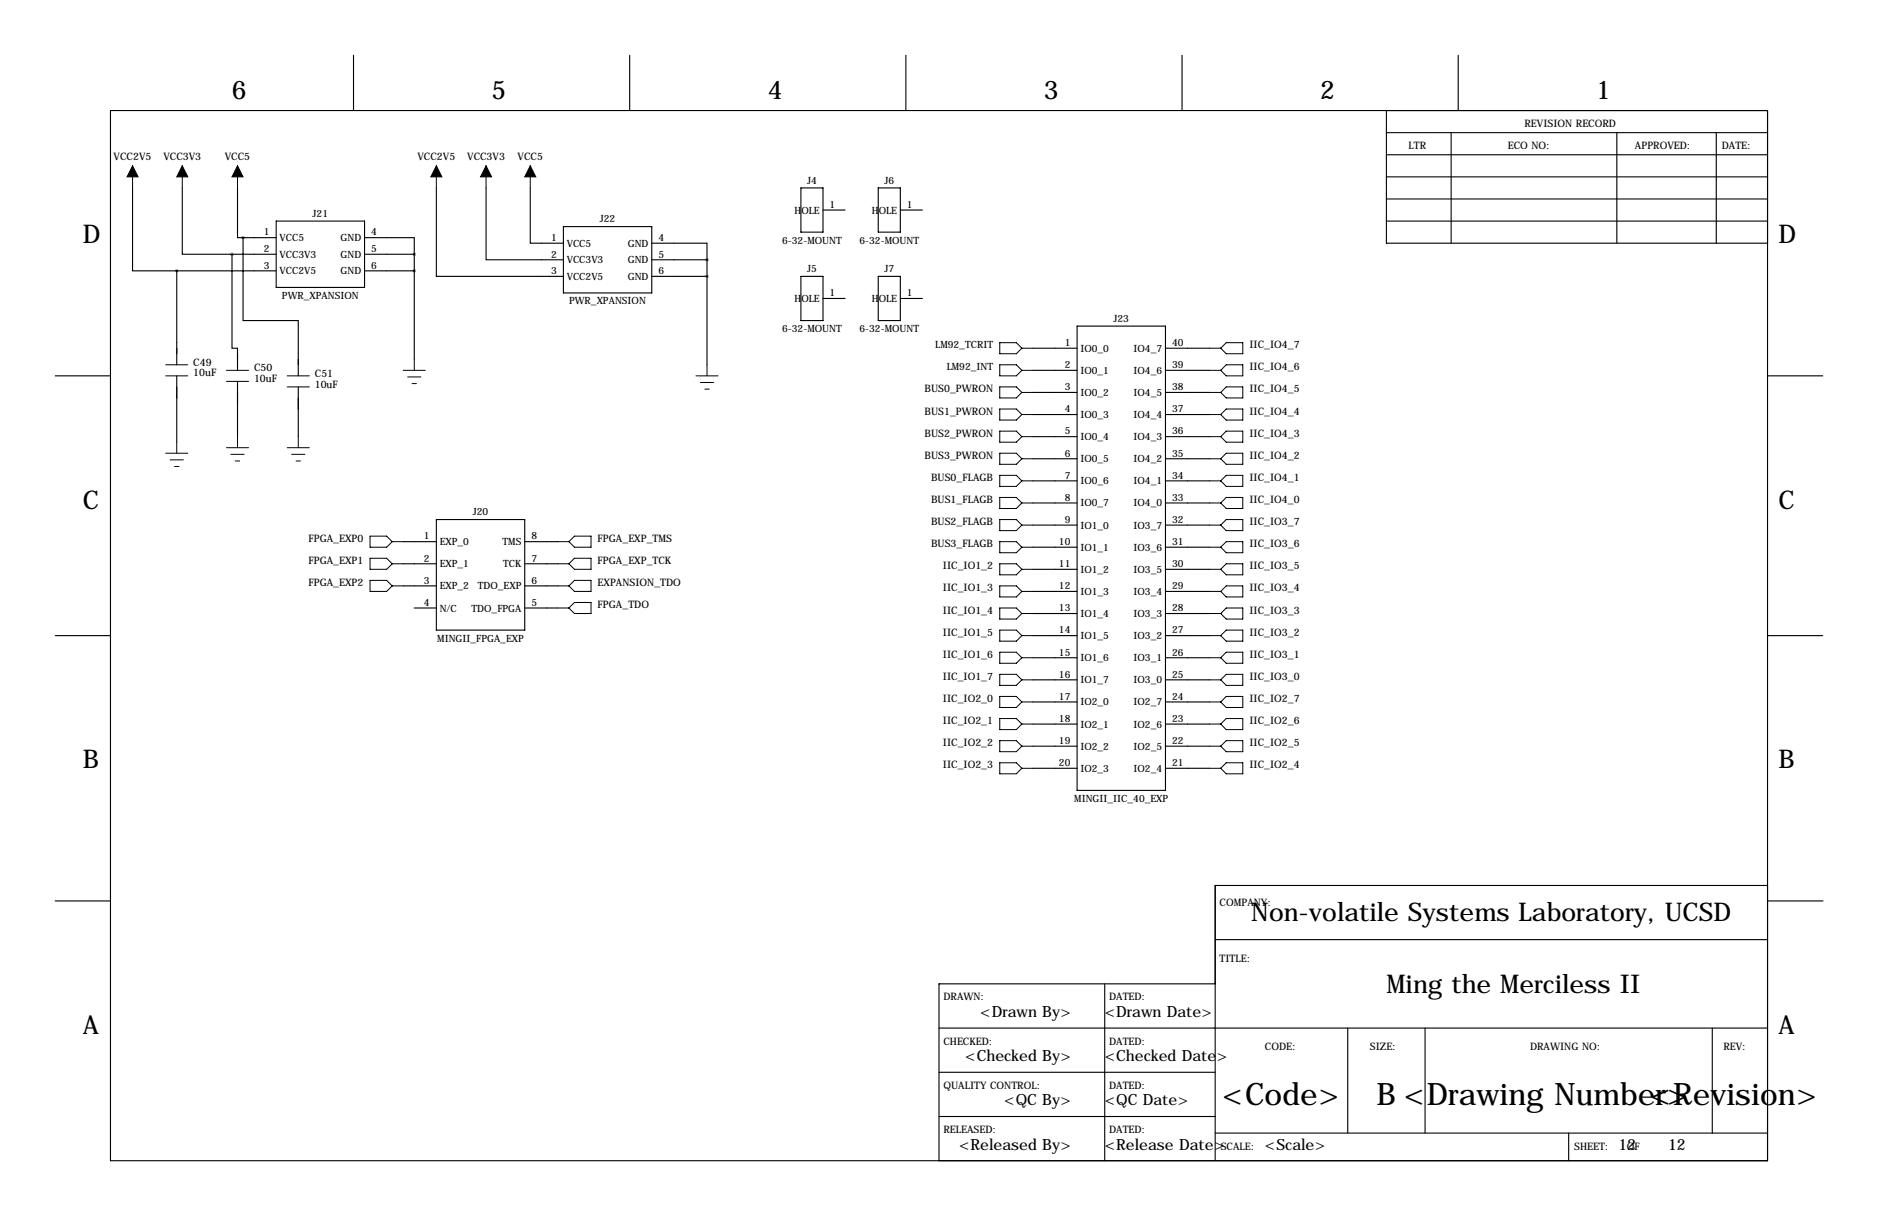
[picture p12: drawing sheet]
<svg xmlns="http://www.w3.org/2000/svg" width="432mm" height="279mm" viewBox="0 0 432 279" stroke-linecap="round" stroke-linejoin="round" font-family="sans-serif">
<g fill="none" stroke="#000" stroke-width=".25">
<path d="M81.3 12.7v12.7M144.8 12.7v12.7M208.3 12.7v12.7M271.8 12.7v12.7M335.3 12.7v12.7M25.4 25.4h381v241.3h-381zM318.8 30.5h87.6M318.8 35.6h87.6M318.8 25.4v30.5h87.6M333.7 30.5v25.4M371.8 30.5v25.4M394.6 30.5v25.4"/>
<path d="M30.5 43.2v19h10.1M41.9 43.2v15.2h11.4M53.3 58.4v21.6h1.3v5.1M53.3 58.4h10.2M54.6 43.2v11.4h1.3M55.9 54.6v19.1h12.7v12.7M55.9 54.6h7.6M63.5 50.8h20.3v15.2h-20.3zM83.8 54.6h11.4v3.8M83.8 58.4h11.4M95.2 58.4v24.1M100.3 43.2v20.3h29.2"/>
<path d="M111.8 43.2v16.5h17.7M121.9 43.2v12.7h7.6M129.5 52.1h20.4v15.2h-20.4zM149.9 55.9h12.7v3.8M149.9 59.7h12.7M162.6 59.7v24.1M184.1 43.2h5.1v10.1h-5.1zM189.2 48.3h5.1M201.9 43.2h5.1v10.1h-5.1zM207 48.3h5.1M318.8 45.7h87.6M318.8 50.8h87.6"/>
<path d="M318.8 40.6h87.6M40.6 62.2h22.9M40.6 62.2v21.6M83.8 62.2h11.4M149.9 63.5h12.7M184.1 63.5h5.1v10.2h-5.1zM189.2 68.6h5.1M201.9 63.5h5.1v10.2h-5.1zM207 68.6h5.1M247.6 74.9h20.4v106.7h-20.4zM12.7 86.4h12.7M40.6 86.4v15.2"/>
<path d="M54.6 87.6v12.7M68.6 88.9v11.4M237.5 80h10.1M237.5 85.1h10.1M237.5 90.2h10.1M237.5 95.2h10.1M268 80h10.1M268 85.1h10.1M268 90.2h10.1M268 95.2h10.1M406.4 86.4h12.7M100.3 119.4h20.3v25.4h-20.3z"/>
<path d="M237.5 100.3h10.1M237.5 105.4h10.1M237.5 110.5h10.1M237.5 115.6h10.1M268 100.3h10.1M268 105.4h10.1M268 110.5h10.1M268 115.6h10.1M92.7 124.5h7.6M92.7 129.5h7.6M92.7 134.6h7.6M95.2 139.7h5.1"/>
<path d="M120.6 124.5h7.7M120.6 129.5h7.7M120.6 134.6h7.7M120.6 139.7h7.7M237.5 120.7h10.1M237.5 125.7h10.1M237.5 130.8h10.1M237.5 135.9h10.1M268 120.7h10.1M268 125.7h10.1M268 130.8h10.1M268 135.9h10.1"/>
<path d="M12.7 146h12.7M237.5 146h10.1M237.5 141h10.1M237.5 151.1h10.1M237.5 156.2h10.1M268 146h10.1M268 141h10.1M268 151.1h10.1M268 156.2h10.1M406.4 146h12.7M237.5 161.3h10.1M237.5 166.4h10.1"/>
<path d="M237.5 171.4h10.1M237.5 176.5h10.1M268 161.3h10.1M268 166.4h10.1M268 171.4h10.1M268 176.5h10.1M12.7 207h12.7M279.4 215.9h127M406.4 203.5h-127v63.2M406.5 207h12.7M215.9 236.2h190.5M254 226.1v40.6"/>
<path d="M279.4 226.1h-63.5v40.6M309.9 236.2v24.1M327.7 236.2v24.1M393.7 236.2v24.1M215.9 246.4h63.5M215.9 256.5h63.5M279.4 260.3h127M360.7 260.3v6.4"/>
</g>
<g fill="none" stroke="#000" stroke-width=".23">
<path d="M30.5 38.1v5.1M41.9 38.1v5.1M54.6 38.1v5.1M100.3 38.1v5.1M111.8 38.1v5.1M121.9 38.1v5.1M229.9 78.7h3.8l1.2 1.3-1.2 1.3h-3.8zM38.1 83.8h5.1M38.1 86.4h5.1M52.1 85.1h5M52.1 87.6h5M66 86.4h5.1"/>
<path d="M66 88.9h5.1M92.7 85.1h5.1M93.7 86.6h3.1M94.7 88.1h1.1M95.2 82.5v2.6M160 86.4h5.1M161 87.9h3.1M162.1 89.4h1M162.6 83.8v2.6M229.9 83.8h3.8l1.2 1.3-1.2 1.3h-3.8zM229.9 88.9h3.8l1.2 1.3-1.2 1.2h-3.8zM229.9 94h3.8l1.2 1.2-1.2 1.3h-3.8z"/>
<path d="M229.9 99.1h3.8l1.2 1.2-1.2 1.3h-3.8zM234.9 85.1h2.6M234.9 80h2.6M234.9 90.2h2.6M234.9 95.2h2.6M278.1 85.1h2.6M278.1 80h2.6M278.1 90.2h2.6M278.1 95.2h2.6M280.7 85.1l1.2-1.3h3.9v2.6h-3.9zM280.7 90.2l1.2-1.3h3.9v2.5h-3.9zM280.7 80l1.2-1.3h3.9v2.6h-3.9z"/>
<path d="M280.7 95.2l1.2-1.2h3.9v2.5h-3.9zM38.1 104.1h5.1M39.1 105.7h3.1M40.1 107.2h1M40.6 101.6v2.5M52.1 102.9h5M53.1 104.4h3M54.1 105.9h1M54.6 100.3v2.6M66 102.9h5.1M67.1 104.4h3M68.1 105.9h1"/>
<path d="M68.6 100.3v2.6M229.9 104.1h3.8l1.2 1.3-1.2 1.3h-3.8zM229.9 109.2h3.8l1.2 1.3-1.2 1.3h-3.8zM229.9 114.3h3.8l1.2 1.3-1.2 1.2h-3.8zM229.9 119.4h3.8l1.2 1.3-1.2 1.2h-3.8zM234.9 100.3h2.6M234.9 105.4h2.6M234.9 110.5h2.6M234.9 115.6h2.6M278.1 100.3h2.6M278.1 105.4h2.6M278.1 110.5h2.6"/>
<path d="M278.1 115.6h2.6M280.7 100.3l1.2-1.2h3.9v2.5h-3.9zM280.7 105.4l1.2-1.3h3.9v2.6h-3.9zM280.7 110.5l1.2-1.3h3.9v2.6h-3.9zM280.7 115.6l1.2-1.3h3.9v2.5h-3.9zM85.1 123.2h3.8l1.3 1.3-1.3 1.2h-3.8zM85.1 128.3h3.8l1.3 1.2-1.3 1.3h-3.8zM85.1 133.3h3.8l1.3 1.3-1.3 1.3h-3.8zM90.2 124.5h2.5M90.2 129.5h2.5M90.2 134.6h2.5M128.3 124.5h2.5"/>
<path d="M128.3 129.5h2.5M128.3 134.6h2.5M128.3 139.7h2.5M130.8 124.5l1.3-1.3h3.8v2.5h-3.8zM132.1 128.3h3.8v2.5h-3.8l-1.3-1.3zM132.1 133.3h3.8v2.6h-3.8l-1.3-1.3zM132.1 138.4h3.8v2.6h-3.8l-1.3-1.3zM229.9 124.5h3.8l1.2 1.2-1.2 1.3h-3.8zM229.9 129.5h3.8l1.2 1.3-1.2 1.3h-3.8zM229.9 134.6h3.8l1.2 1.3-1.2 1.3h-3.8zM229.9 139.7h3.8l1.2 1.3-1.2 1.2h-3.8zM234.9 125.7h2.6"/>
<path d="M234.9 130.8h2.6M234.9 135.9h2.6M234.9 120.7h2.6M278.1 125.7h2.6M278.1 130.8h2.6M278.1 135.9h2.6M278.1 120.7h2.6M280.7 125.7l1.2-1.2h3.9v2.5h-3.9zM280.7 130.8l1.2-1.3h3.9v2.6h-3.9zM280.7 135.9l1.2-1.3h3.9v2.6h-3.9zM280.7 120.7l1.2-1.3h3.9v2.5h-3.9zM229.9 144.8h3.8l1.2 1.2-1.2 1.3h-3.8z"/>
<path d="M229.9 149.9h3.8l1.2 1.2-1.2 1.3h-3.8zM229.9 154.9h3.8l1.2 1.3-1.2 1.3h-3.8zM234.9 141h2.6M234.9 146h2.6M234.9 151.1h2.6M234.9 156.2h2.6M278.1 141h2.6M278.1 146h2.6M278.1 151.1h2.6M278.1 156.2h2.6M280.7 141l1.2-1.3h3.9v2.5h-3.9zM280.7 146l1.2-1.2h3.9v2.5h-3.9z"/>
<path d="M280.7 151.1l1.2-1.2h3.9v2.5h-3.9zM280.7 156.2l1.2-1.3h3.9v2.6h-3.9zM229.9 160h3.8l1.2 1.3-1.2 1.3h-3.8zM229.9 165.1h3.8l1.2 1.3-1.2 1.2h-3.8zM229.9 175.3h3.8l1.2 1.2-1.2 1.3h-3.8zM229.9 170.2h3.8l1.2 1.2-1.2 1.3h-3.8zM234.9 161.3h2.6M234.9 166.4h2.6M234.9 171.4h2.6M234.9 176.5h2.6M278.1 161.3h2.6M278.1 166.4h2.6"/>
<path d="M278.1 171.4h2.6M278.1 176.5h2.6M280.7 161.3l1.2-1.3h3.9v2.6h-3.9zM280.7 166.4l1.2-1.3h3.9v2.5h-3.9zM280.7 171.4l1.2-1.2h3.9v2.5h-3.9zM280.7 176.5l1.2-1.2h3.9v2.5h-3.9z"/>
</g>
<path d="M30.5 38.1l1.2 2.5h-2.5zM41.9 38.1l1.3 2.5h-2.6zM54.6 38.1l1.3 2.5h-2.6zM100.3 38.1l1.3 2.5h-2.5zM111.8 38.1l1.2 2.5h-2.5zM121.9 38.1l1.3 2.5h-2.6z" fill="#000" stroke="#000" stroke-width=".23"/>
<path d="M95.2 58.4a.05 .05 0 0 0 .1 0 .05 .05 0 0 0-.1 0zM95.2 62.2a.05 .05 0 0 0 .1 0 .05 .05 0 0 0-.1 0zM162.5 63.5a.05 .05 0 0 0 .1 0 .05 .05 0 0 0-.1 0zM162.5 59.7a.05 .05 0 0 0 .1 0 .05 .05 0 0 0-.1 0zM40.6 62.2a.05 .05 0 0 0 .1 0 .05 .05 0 0 0-.1 0zM53.3 58.4a.05 .05 0 0 0 .1 0 .05 .05 0 0 0-.1 0z" fill="#000" stroke="#000" stroke-width=".63"/>
<g font-size="7.1">
<text x="281" y="254">&lt;Code&gt;</text>
<text x="316.5" y="254">B&lt;Drawing Number&gt;</text>
<text x="379.4" y="254">&lt;Revision&gt;</text>
</g>
<g font-size="5.9">
<text x="53.3" y="22.9">6</text>
<text x="113" y="22.9">5</text>
<text x="176.5" y="22.9">4</text>
<text x="240" y="22.9">3</text>
<text x="303.5" y="22.9">2</text>
<text x="367" y="22.9">1</text>
<text x="19" y="55.9">D</text>
<text x="408.9" y="55.9">D</text>
<text x="19" y="116.8">C</text>
<text x="408.9" y="116.8">C</text>
<text x="19" y="176.5">B</text>
<text x="408.9" y="176.5">B</text>
<text x="287.7" y="211.6">Non-volatile Systems Laboratory, UCSD</text>
<text x="318.8" y="228.1">Ming the Merciless II</text>
<text x="19" y="237.5">A</text>
<text x="408.9" y="237.5">A</text>
</g>
<g font-size="3.6">
<text x="225.4" y="233.7">&lt;Drawn By&gt;</text>
<text x="254" y="233.7">&lt;Drawn Date&gt;</text>
<text x="221.9" y="243.8">&lt;Checked By&gt;</text>
<text x="254" y="243.8">&lt;Checked Date&gt;</text>
<text x="230.9" y="254">&lt;QC By&gt;</text>
<text x="254" y="254">&lt;QC Date&gt;</text>
<text x="220.5" y="264.1">&lt;Released By&gt;</text>
<text x="254" y="264.1">&lt;Release Date&gt;</text>
<text x="290.8" y="264.1">&lt;Scale&gt;</text>
<text x="372.1" y="264.1">12</text>
<text x="383.5" y="264.1">12</text>
</g>
<g font-size="2.4">
<text x="350.5" y="29.2">REVISION RECORD</text>
<text x="323.8" y="34.3">LTR</text>
<text x="346.7" y="34.3">ECO NO:</text>
<text x="375.9" y="34.3">APPROVED:</text>
<text x="395.9" y="34.3">DATE:</text>
<text x="26.1" y="36.8">VCC2V5</text>
<text x="37.6" y="36.8">VCC3V3</text>
<text x="51.7" y="36.8">VCC5</text>
<text x="96" y="36.8">VCC2V5</text>
<text x="107.4" y="36.8">VCC3V3</text>
<text x="119" y="36.8">VCC5</text>
<text x="287.3" y="80">IIC_IO4_7</text>
<text x="44.4" y="84.1">C49</text>
<text x="44.4" y="86.5">10uF</text>
<text x="58.4" y="85.3">C50</text>
<text x="58.4" y="87.8">10uF</text>
<text x="72.4" y="86.6">C51</text>
<text x="72.4" y="89">10uF</text>
<text x="287.3" y="85.1">IIC_IO4_6</text>
<text x="212.6" y="95.2">BUS1_PWRON</text>
<text x="212.6" y="90.2">BUS0_PWRON</text>
<text x="287.3" y="90.2">IIC_IO4_5</text>
<text x="287.3" y="95.2">IIC_IO4_4</text>
<text x="212.6" y="100.3">BUS2_PWRON</text>
<text x="287.3" y="100.3">IIC_IO4_3</text>
<text x="212.6" y="105.4">BUS3_PWRON</text>
<text x="287.3" y="105.4">IIC_IO4_2</text>
<text x="214.1" y="110.5">BUS0_FLAGB</text>
<text x="287.3" y="110.5">IIC_IO4_1</text>
<text x="214.1" y="115.6">BUS1_FLAGB</text>
<text x="287.3" y="115.6">IIC_IO4_0</text>
<text x="70.9" y="124.5">FPGA_EXP0</text>
<text x="137.4" y="124.5">FPGA_EXP_TMS</text>
<text x="214.1" y="125.7">BUS3_FLAGB</text>
<text x="214.1" y="120.7">BUS2_FLAGB</text>
<text x="287.3" y="120.7">IIC_IO3_7</text>
<text x="287.3" y="125.7">IIC_IO3_6</text>
<text x="70.9" y="129.5">FPGA_EXP1</text>
<text x="137.4" y="129.5">FPGA_EXP_TCK</text>
<text x="216.8" y="130.8">IIC_IO1_2</text>
<text x="287.3" y="130.8">IIC_IO3_5</text>
<text x="70.9" y="134.6">FPGA_EXP2</text>
<text x="137.4" y="134.6">EXPANSION_TDO</text>
<text x="216.8" y="135.9">IIC_IO1_3</text>
<text x="287.3" y="135.9">IIC_IO3_4</text>
<text x="137.4" y="139.7">FPGA_TDO</text>
<text x="216.8" y="141">IIC_IO1_4</text>
<text x="287.3" y="141">IIC_IO3_3</text>
<text x="216.8" y="146">IIC_IO1_5</text>
<text x="287.3" y="146">IIC_IO3_2</text>
<text x="216.8" y="151.1">IIC_IO1_6</text>
<text x="287.3" y="151.1">IIC_IO3_1</text>
<text x="216.8" y="161.3">IIC_IO2_0</text>
<text x="216.8" y="156.2">IIC_IO1_7</text>
<text x="287.3" y="156.2">IIC_IO3_0</text>
<text x="287.3" y="161.3">IIC_IO2_7</text>
<text x="216.8" y="166.4">IIC_IO2_1</text>
<text x="287.3" y="166.4">IIC_IO2_6</text>
<text x="216.8" y="171.4">IIC_IO2_2</text>
<text x="287.3" y="171.4">IIC_IO2_5</text>
<text x="216.8" y="176.5">IIC_IO2_3</text>
<text x="287.3" y="176.5">IIC_IO2_4</text>
<text x="280.4" y="208.3">COMPANY:</text>
<text x="280.4" y="221">TITLE:</text>
<text x="216.9" y="229.9">DRAWN:</text>
<text x="255" y="229.9">DATED:</text>
<text x="216.9" y="240">CHECKED:</text>
<text x="255" y="240">DATED:</text>
<text x="290.8" y="241.3">CODE:</text>
<text x="315" y="241.3">SIZE:</text>
<text x="351.8" y="241.3">DRAWING NO:</text>
<text x="396.2" y="241.3">REV:</text>
<text x="216.9" y="250.2">QUALITY CONTROL:</text>
<text x="255" y="250.2">DATED:</text>
<text x="216.9" y="260.3">RELEASED:</text>
<text x="255" y="260.3">DATED:</text>
<text x="280.7" y="264.2">SCALE:</text>
<text x="361.9" y="264.2">SHEET:</text>
<text x="374" y="264.2">OF</text>
</g>
<g font-size="2.3">
<text x="185.6" y="42.2">J4</text>
<text x="190.8" y="47.8">1</text>
<text x="203.4" y="42.2">J6</text>
<text x="208.5" y="47.8">1</text>
<text x="71.9" y="49.8">J21</text>
<text x="137.9" y="51.1">J22</text>
<text x="182.7" y="49.1">HOLE</text>
<text x="200.4" y="49.1">HOLE</text>
<text x="60.7" y="54.1">1</text>
<text x="60.7" y="57.9">2</text>
<text x="64.3" y="55.4">VCC5</text>
<text x="64.3" y="59.2">VCC3V3</text>
<text x="78.3" y="55.4">GND</text>
<text x="78.3" y="59.2">GND</text>
<text x="85.3" y="54.1">4</text>
<text x="85.3" y="57.9">5</text>
<text x="126.7" y="55.4">1</text>
<text x="126.7" y="59.2">2</text>
<text x="130.3" y="56.7">VCC5</text>
<text x="144.4" y="56.7">GND</text>
<text x="151.4" y="55.4">4</text>
<text x="151.4" y="59.2">5</text>
<text x="179.8" y="56">6-32-MOUNT</text>
<text x="197.6" y="56">6-32-MOUNT</text>
<text x="60.7" y="61.7">3</text>
<text x="64.3" y="63">VCC2V5</text>
<text x="78.3" y="63">GND</text>
<text x="85.3" y="61.7">6</text>
<text x="126.7" y="63">3</text>
<text x="130.3" y="60.5">VCC3V3</text>
<text x="130.3" y="64.3">VCC2V5</text>
<text x="144.4" y="60.5">GND</text>
<text x="144.4" y="64.3">GND</text>
<text x="151.4" y="63">6</text>
<text x="185.6" y="62.5">J5</text>
<text x="203.4" y="62.5">J7</text>
<text x="64.8" y="68.7">PWR_XPANSION</text>
<text x="130.9" y="69.9">PWR_XPANSION</text>
<text x="182.7" y="69.4">HOLE</text>
<text x="190.8" y="68.1">1</text>
<text x="200.4" y="69.4">HOLE</text>
<text x="208.5" y="68.1">1</text>
<text x="179.8" y="76.3">6-32-MOUNT</text>
<text x="197.6" y="76.3">6-32-MOUNT</text>
<text x="256" y="73.9">J23</text>
<text x="215" y="80">LM92_TCRIT</text>
<text x="244.8" y="79.5">1</text>
<text x="248.4" y="80.8">IO0_0</text>
<text x="260.6" y="80.8">IO4_7</text>
<text x="269.5" y="79.5">40</text>
<text x="217.7" y="85.1">LM92_INT</text>
<text x="244.8" y="84.6">2</text>
<text x="244.8" y="89.7">3</text>
<text x="248.4" y="85.9">IO0_1</text>
<text x="260.6" y="85.9">IO4_6</text>
<text x="269.5" y="84.6">39</text>
<text x="269.5" y="89.7">38</text>
<text x="244.8" y="94.7">4</text>
<text x="248.4" y="91">IO0_2</text>
<text x="260.6" y="91">IO4_5</text>
<text x="269.5" y="94.7">37</text>
<text x="244.8" y="99.8">5</text>
<text x="248.4" y="96.1">IO0_3</text>
<text x="248.4" y="101.1">IO0_4</text>
<text x="260.6" y="96.1">IO4_4</text>
<text x="260.6" y="101.1">IO4_3</text>
<text x="269.5" y="99.8">36</text>
<text x="244.8" y="104.9">6</text>
<text x="248.4" y="106.2">IO0_5</text>
<text x="260.6" y="106.2">IO4_2</text>
<text x="269.5" y="104.9">35</text>
<text x="244.8" y="110">7</text>
<text x="248.4" y="111.3">IO0_6</text>
<text x="260.6" y="111.3">IO4_1</text>
<text x="269.5" y="110">34</text>
<text x="108.7" y="118.4">J20</text>
<text x="244.8" y="115.1">8</text>
<text x="248.4" y="116.4">IO0_7</text>
<text x="260.6" y="116.4">IO4_0</text>
<text x="269.5" y="115.1">33</text>
<text x="97.5" y="124">1</text>
<text x="101.1" y="125.3">EXP_0</text>
<text x="115.5" y="125.3">TMS</text>
<text x="122.2" y="124">8</text>
<text x="243.5" y="125.2">10</text>
<text x="244.8" y="120.1">9</text>
<text x="248.4" y="121.5">IO1_0</text>
<text x="260.6" y="121.5">IO3_7</text>
<text x="269.5" y="120.1">32</text>
<text x="269.5" y="125.2">31</text>
<text x="97.5" y="129">2</text>
<text x="101.1" y="130.3">EXP_1</text>
<text x="115.7" y="130.3">TCK</text>
<text x="122.2" y="129">7</text>
<text x="243.5" y="130.3">11</text>
<text x="248.4" y="126.5">IO1_1</text>
<text x="248.4" y="131.6">IO1_2</text>
<text x="260.6" y="126.5">IO3_6</text>
<text x="260.6" y="131.6">IO3_5</text>
<text x="269.5" y="130.3">30</text>
<text x="97.5" y="134.1">3</text>
<text x="101.1" y="135.4">EXP_2</text>
<text x="109.9" y="135.4">TDO_EXP</text>
<text x="122.2" y="134.1">6</text>
<text x="243.5" y="135.4">12</text>
<text x="248.4" y="136.7">IO1_3</text>
<text x="260.6" y="136.7">IO3_4</text>
<text x="269.5" y="135.4">29</text>
<text x="97.5" y="139.2">4</text>
<text x="101.1" y="140.5">N/C</text>
<text x="108.4" y="140.5">TDO_FPGA</text>
<text x="122.2" y="139.2">5</text>
<text x="243.5" y="140.5">13</text>
<text x="248.4" y="141.8">IO1_4</text>
<text x="260.6" y="141.8">IO3_3</text>
<text x="269.5" y="140.5">28</text>
<text x="100.5" y="147.4">MINGII_FPGA_EXP</text>
<text x="243.5" y="145.5">14</text>
<text x="248.4" y="146.9">IO1_5</text>
<text x="260.6" y="146.9">IO3_2</text>
<text x="269.5" y="145.5">27</text>
<text x="243.5" y="150.6">15</text>
<text x="243.5" y="155.7">16</text>
<text x="248.4" y="151.9">IO1_6</text>
<text x="260.6" y="151.9">IO3_1</text>
<text x="269.5" y="150.6">26</text>
<text x="269.5" y="155.7">25</text>
<text x="243.5" y="160.8">17</text>
<text x="248.4" y="157">IO1_7</text>
<text x="260.6" y="157">IO3_0</text>
<text x="269.5" y="160.8">24</text>
<text x="243.5" y="165.9">18</text>
<text x="248.4" y="162.1">IO2_0</text>
<text x="248.4" y="167.2">IO2_1</text>
<text x="260.6" y="162.1">IO2_7</text>
<text x="260.6" y="167.2">IO2_6</text>
<text x="269.5" y="165.9">23</text>
<text x="243.5" y="170.9">19</text>
<text x="248.4" y="172.3">IO2_2</text>
<text x="260.6" y="172.3">IO2_5</text>
<text x="269.5" y="170.9">22</text>
<text x="243.5" y="176">20</text>
<text x="248.4" y="177.3">IO2_3</text>
<text x="260.6" y="177.3">IO2_4</text>
<text x="269.5" y="176">21</text>
<text x="247" y="184.2">MINGII_IIC_40_EXP</text>
</g>
</svg>
